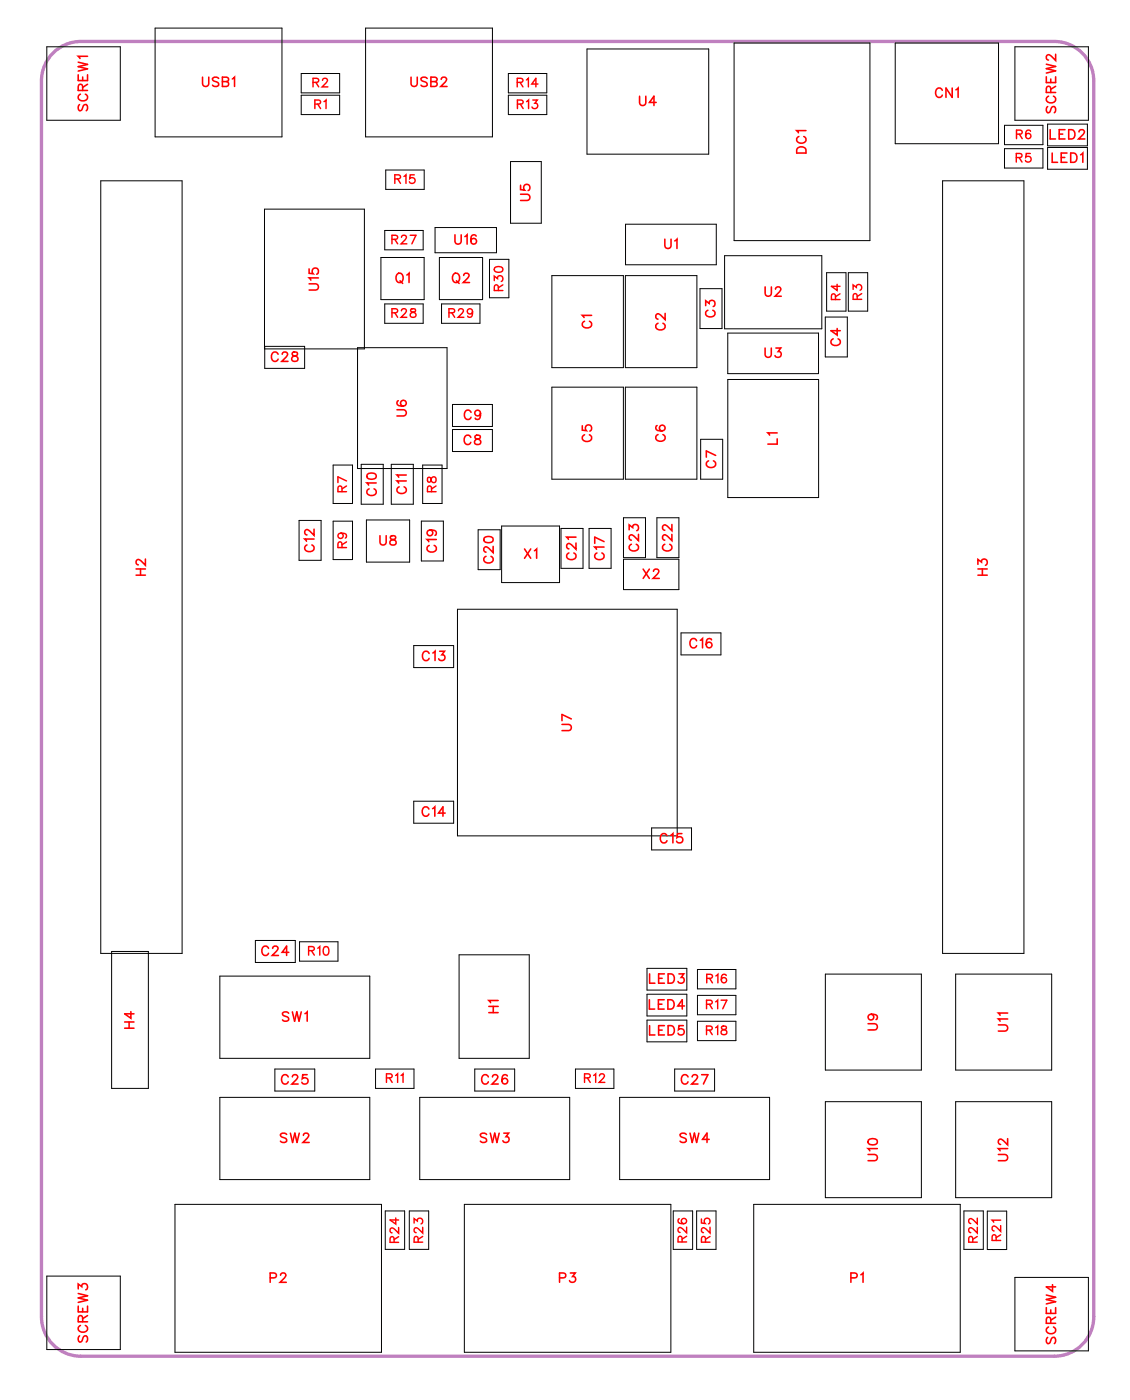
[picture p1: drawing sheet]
<svg xmlns="http://www.w3.org/2000/svg" width="86mm" height="106mm" viewBox="0 0 86 106" stroke-linecap="round" stroke-linejoin="round" font-family="sans-serif">
<path d="M3.8 4.3a2.99 2.99 0 0 1 2.4-1.1h74a3 3 0 0 1 3 3v94a3 3 0 0 1-3 3h-74a3 3 0 0 1-3-3v-94v-.7l.3-.7z" fill="none" stroke="#bf80bf" stroke-width=".25"/>
<g fill="none" stroke="#000" stroke-width=".08">
<path d="M3.6 3.6h5.5v5.5h-5.5zM7.7 13.8h6.1v58.7h-6.1zM11.8 2.1h9.6v8.3h-9.6zM20.1 15.9h7.6v10.6h-7.6zM22.9 5.6h2.9v1.5h-2.9zM22.9 7.2h2.9v1.5h-2.9zM27.8 2.1h9.6v8.3h-9.6zM29 19.6h3.2v3.2h-3.2zM29.2 17.5h3v1.5h-3zM29.3 12.9h2.9v1.5h-2.9zM33.1 17.3h4.6v1.9h-4.6zM33.4 19.6h3.3v3.2h-3.3z"/>
<path d="M37.2 19.7h1.5v2.9h-1.5zM38.6 7.2h3v1.5h-3zM38.6 5.6h3v1.5h-3zM38.8 12.3h2.4v4.7h-2.4zM44.6 3.7h9.3v8h-9.3zM47.6 17.1h6.9v3h-6.9zM55.1 19.4h7.4v5.6h-7.4zM55.8 3.3h10.3v15h-10.3zM68.1 3.3h7.8v7.6h-7.8zM71.7 13.8h6.1v58.7h-6.1zM76.4 9.5h2.9v1.5h-2.9zM76.4 11.3h2.9v1.5h-2.9z"/>
<path d="M77.2 3.6h5.5v5.5h-5.5zM79.6 9.4h3.1v1.7h-3.1zM79.6 11.2h3.1v1.7h-3.1zM20.1 26.3h3.1v1.7h-3.1zM22.7 39.6h1.7v3h-1.7zM25.3 39.6h1.5v3h-1.5zM25.3 35.4h1.5v2.9h-1.5zM27.2 26.4h6.8v9.2h-6.8zM27.5 35.3h1.6v3.1h-1.6zM27.9 39.5h3.2v3.3h-3.2zM29.2 23.1h3v1.5h-3zM29.7 35.3h1.7v3.1h-1.7z"/>
<path d="M32 39.6h1.7v3.1h-1.7zM32.1 35.4h1.5v2.9h-1.5zM33.6 23.1h2.9v1.5h-2.9zM34.4 30.8h3v1.6h-3zM34.4 32.7h3v1.6h-3zM42 21h5.4v7h-5.4zM42 29.4h5.4v7h-5.4zM47.4 39.4h1.7v3h-1.7zM47.5 21h5.5v7h-5.5zM47.5 29.4h5.5v7h-5.5zM49.9 39.4h1.7v3h-1.7zM53.2 22h1.7v3h-1.7z"/>
<path d="M53.3 33.4h1.6v3h-1.6zM55.3 25.3h6.9v3.1h-6.9zM55.3 28.9h6.9v8.9h-6.9zM62.7 24.1h1.7v3h-1.7zM62.8 20.7h1.5v3h-1.5zM64.5 20.7h1.5v3h-1.5zM31.5 49.1h3v1.7h-3zM34.8 46.3h16.7v17.3h-16.7zM36.4 40.3h1.6v3h-1.6zM38.1 40h4.4v4.3h-4.4zM42.7 40.2h1.6v3h-1.6zM44.8 40.2h1.7v3h-1.7z"/>
<path d="M47.4 42.5h4.2v2.3h-4.2zM51.8 48.1h3v1.7h-3zM8.5 72.4h2.8v10.4h-2.8zM16.7 74.2h11.4v6.3h-11.4zM19.4 71.5h3v1.7h-3zM22.8 71.6h2.9v1.5h-2.9zM31.5 60.9h3v1.7h-3zM34.9 72.6h5.3v7.9h-5.3zM49.2 73.7h3v1.6h-3zM49.2 75.6h3v1.7h-3zM49.2 77.6h3v1.6h-3zM49.5 63h3.1v1.6h-3.1z"/>
<path d="M53 73.7h2.9v1.5h-2.9zM53 75.7h2.9v1.5h-2.9zM53 77.7h2.9v1.4h-2.9zM62.7 74.1h7.3v7.3h-7.3zM72.7 74.1h7.3v7.3h-7.3zM3.6 97.1h5.5v5.5h-5.5zM13.3 91.6h15.7v11.3h-15.7zM16.7 83.5h11.4v6.2h-11.4zM20.9 81.3h3v1.7h-3zM28.6 81.3h2.9v1.5h-2.9zM29.3 92.1h1.5v2.9h-1.5zM31.1 92.1h1.5v2.9h-1.5z"/>
<path d="M31.9 83.5h11.4v6.2h-11.4zM35.3 91.6h15.7v11.3h-15.7zM36.1 81.3h3v1.7h-3zM43.7 81.3h3v1.5h-3zM47.1 83.5h11.4v6.2h-11.4zM51.2 92.1h1.5v2.9h-1.5zM51.3 81.3h3v1.7h-3zM53 92.1h1.4v2.9h-1.4zM57.3 91.6h15.7v11.3h-15.7zM62.7 83.8h7.3v7.3h-7.3zM72.7 83.8h7.3v7.3h-7.3zM73.3 92.1h1.5v2.9h-1.5z"/>
<path d="M75.1 92.1h1.4v2.9h-1.4zM77.2 97.2h5.5v5.5h-5.5z"/>
</g>
<g fill="none" stroke="#f00" stroke-width=".12">
<path d="M5.9 5.7v.4h.8v-.4M5.9 4.7l.8 .2-.8 .2 .8 .1-.8 .2M6 8l-.1 .1 .1 .3h.2l.3-.4h.1l.1 .1-.1 .3M6.1 7.2a.26 .26 0 0 0-.2 .3 .26 .26 0 0 0 .3 .2h.2a.26 .26 0 0 0 .3-.2 .26 .26 0 0 0-.2-.3M6.3 6.9v-.4l-.3-.1-.1 .5h.8M6.3 5.9v.2M6.7 4.3h-.8l.2 .1M6.7 6.4l-.4 .2M15.4 5.9v.5l.2 .2 .2-.1 .1-.6M16.6 6l-.1-.1-.3 .1v.1l.4 .3v.1l-.1 .1-.3-.1M16.9 6.2l.4 .1 .1 .1-.2 .2h-.3v-.7h.4v.2l-.1 .1M17.7 6l.1-.1v.7"/>
<path d="M31.2 5.9v.5l.2 .2 .3-.1v-.6M32.5 6l-.2-.1-.3 .1 .1 .1 .4 .3v.1l-.2 .1-.3-.1M32.8 6.2l.4 .1v.1l-.1 .2h-.3v-.7h.4v.2l-.1 .1M33.5 6l.2-.1h.1l.2 .1-.2 .2-.3 .4h.5M34.6 17.9v.5l.2 .2 .2-.1 .1-.6M35.3 18l.2-.1v.7M36.2 18v-.1a.35 .35 0 0 0-.5 .2 .35 .35 0 0 0 .3 .5 .22 .22 0 0 0 .2-.2 .22 .22 0 0 0-.2-.3 .22 .22 0 0 0-.2 .2M39.6 14.8h.5l.2 .2-.1 .2h-.6M39.6 14.1v.3l.3 .1a.25 .25 0 0 1 0-.4 .25 .25 0 0 1 .3 0 .25 .25 0 0 1 0 .4M48.6 7.3v.5l.2 .2 .3-.1v-.6M49.9 7.8h-.5l.3-.5v.7M50.5 18.2v.5l.2 .2 .3-.1v-.6"/>
<path d="M51.3 18.3l.2-.1v.7M60.7 11.2h.1h.4l.1 .4h-.7zM60.7 10.4a.26 .26 0 0 0-.1 .3 .26 .26 0 0 0 .2 .2h.2a.26 .26 0 0 0 .3-.2 .26 .26 0 0 0-.2-.3M61.3 9.9h-.7l.1 .2M71.6 6.9a.26 .26 0 0 0-.3-.2 .26 .26 0 0 0-.2 .3v.1a.26 .26 0 0 0 .2 .3 .26 .26 0 0 0 .3-.2M72.4 6.7v.7l-.5-.7v.7M72.7 6.8l.1-.1v.7M79.5 5.8v.5h.8v-.5M79.5 4.9l.8 .2-.8 .1 .8 .2-.8 .2M79.6 8.1l-.1 .2 .1 .3 .2-.1 .3-.4h.1l.1 .2-.1 .3M79.7 7.3a.26 .26 0 0 0-.2 .3 .26 .26 0 0 0 .3 .2h.2a.26 .26 0 0 0 .3-.2 .26 .26 0 0 0-.2-.3M79.8 9.9v.7h.4"/>
<path d="M79.9 7v-.4h-.3l-.1 .4h.8M79.9 6v.3M80 11.6v.7h.4M80.3 4.1v.5l-.4-.3-.2-.1-.2 .1v.1l.2 .2M80.3 6.6l-.4 .2M80.5 10.2h.3M80.7 12h.2M81 9.9h-.5v.7h.5M81.1 11.6h-.4v.7h.4M81.2 9.9h.3a.38 .38 0 0 1 .2 .3 .38 .38 0 0 1-.2 .4h-.3zM81.4 11.6h.2a.38 .38 0 0 1 .3 .4 .38 .38 0 0 1-.3 .3h-.2zM82 10l.2-.1h.1l.1 .1-.1 .2-.3 .4h.5"/>
<path d="M82.2 11.8l.1-.2v.7M21.1 26.9a.26 .26 0 0 0-.3-.1 .26 .26 0 0 0-.2 .2v.2a.26 .26 0 0 0 .2 .3 .26 .26 0 0 0 .3-.2M21.5 26.9l.1-.1h.1l.2 .1-.1 .2-.4 .4h.5M22.2 26.8v.2l.3 .1 .2 .1a.24 .24 0 0 1-.3 .3 .24 .24 0 0 1-.2-.3l.4-.3v-.1zM23.5 21.6h.5l.2 .2-.1 .2-.6 .1M23.5 20.5v.3h.3a.25 .25 0 0 1 0-.4 .25 .25 0 0 1 .4 .1 .25 .25 0 0 1-.1 .4M24.2 21.1h-.7l.1 .2M27.9 36.1l.3-.1a.3 .3 0 0 1 .4 .2 .38 .38 0 0 1-.4 .3 .38 .38 0 0 1-.3-.3zM28.1 37.2a.26 .26 0 0 0-.2 .3 .26 .26 0 0 0 .3 .2h.1a.26 .26 0 0 0 .3-.2 .26 .26 0 0 0-.2-.3M28.6 36.7h-.7l.1 .2M30.2 20.9v-.1a.33 .33 0 0 1 .5 .3 .33 .33 0 0 1-.5 .4l-.1-.3zM30.2 31.2h.5l.2 .2-.1 .2h-.6"/>
<path d="M30.3 30.5h-.1a.35 .35 0 0 0 .3 .4 .35 .35 0 0 0 .4-.2 .22 .22 0 0 0-.2-.3 .22 .22 0 0 0-.3 .2 .22 .22 0 0 0 .3 .3M30.3 37a.26 .26 0 0 0-.1 .3 .26 .26 0 0 0 .3 .2h.1a.26 .26 0 0 0 .3-.2 .26 .26 0 0 0-.2-.3M30.4 21.4l.2 .2M30.9 36.6h-.7l.1 .1M30.9 36.1h-.7l.1 .2M30.9 20.9l.2-.1v.7M34.5 20.9v-.1a.33 .33 0 0 1 .4 .3 .33 .33 0 0 1-.4 .4l-.1-.3zM34.7 21.4l.2 .2M35.3 21l.1-.2h.1l.2 .1-.1 .3-.4 .3h.5M35.8 33.3a.26 .26 0 0 0-.3-.2 .26 .26 0 0 0-.2 .3v.1a.26 .26 0 0 0 .2 .3 .26 .26 0 0 0 .3-.2M35.8 31.4a.26 .26 0 0 0-.3-.2 .26 .26 0 0 0-.2 .3v.1a.26 .26 0 0 0 .2 .3 .26 .26 0 0 0 .3-.2M36.1 33.1v.2l.3 .1 .1 .2a.24 .24 0 0 1-.2 .2 .24 .24 0 0 1-.2-.2l.4-.3v-.2z"/>
<path d="M36.5 31.4a.22 .22 0 0 1-.3 .2 .22 .22 0 0 1-.1-.3 .22 .22 0 0 1 .4 0v.1a.34 .34 0 0 1-.2 .5l-.2-.1M44.3 32.4v.3l.3 .1a.25 .25 0 0 1 0-.4 .25 .25 0 0 1 .3 0 .25 .25 0 0 1-.1 .4M44.4 24.4a.26 .26 0 0 0-.1 .3 .26 .26 0 0 0 .2 .2h.2a.26 .26 0 0 0 .3-.2 .26 .26 0 0 0-.2-.3M44.4 33.1a.26 .26 0 0 0-.1 .3 .26 .26 0 0 0 .2 .2h.2a.26 .26 0 0 0 .3-.2 .26 .26 0 0 0-.2-.3M45 24h-.7l.1 .2M50 32.4h-.1a.35 .35 0 0 0 .2 .4 .35 .35 0 0 0 .5-.2 .22 .22 0 0 0-.2-.3 .22 .22 0 0 0-.3 .2 .22 .22 0 0 0 .2 .3M50 24.6a.26 .26 0 0 0-.1 .3 .26 .26 0 0 0 .2 .2h.2a.26 .26 0 0 0 .3-.2 .26 .26 0 0 0-.2-.3M50 33.1a.26 .26 0 0 0-.1 .3 .26 .26 0 0 0 .2 .2h.2a.26 .26 0 0 0 .3-.2 .26 .26 0 0 0-.2-.3M50.6 23.8v.5l-.4-.3-.2-.1-.1 .1v.1l.1 .2M51.1 39.9v.5l-.4-.4-.2-.1-.1 .2v.1l.1 .1M53.6 23.2v-.3l.3 .2a.24 .24 0 0 1 .4-.2 .24 .24 0 0 1-.1 .4M53.8 23.6a.26 .26 0 0 0-.2 .3 .26 .26 0 0 0 .3 .2h.2a.26 .26 0 0 0 .3-.2 .26 .26 0 0 0-.2-.3"/>
<path d="M53.9 35.1a.26 .26 0 0 0-.2 .3 .26 .26 0 0 0 .3 .2h.1a.26 .26 0 0 0 .3-.2 .26 .26 0 0 0-.2-.3M54.4 34.6l-.7-.3v.5M58.2 26.5v.5l.2 .2 .2-.1v-.6M58.2 21.8v.5l.2 .2 .2-.1v-.6M59 22l.1-.2h.1l.2 .2-.1 .2-.4 .3h.5M59 26.5h.4l-.2 .2a.24 .24 0 0 1 .1 .4 .24 .24 0 0 1-.4-.1M59.1 32.9h-.7l.1 .2M59.1 33.4v.4h-.7M63.3 25.8a.26 .26 0 0 0-.1 .3 .26 .26 0 0 0 .2 .2h.2a.26 .26 0 0 0 .3-.2 .26 .26 0 0 0-.2-.3M63.6 25v.5l-.4-.3h.7M10.3 43.7h.8M10.3 43.3h.8"/>
<path d="M10.7 43.3v.4M11.1 42.5v.5l-.4-.3-.2-.1-.2 .1v.1l.2 .2M23.3 41.4a.26 .26 0 0 0-.1 .3 .26 .26 0 0 0 .2 .3h.2a.26 .26 0 0 0 .3-.3 .26 .26 0 0 0-.2-.3M23.9 41h-.7l.1 .2M23.9 40.2v.5l-.4-.3-.2-.1-.1 .1v.1l.1 .2M28.9 40.7v.6l.2 .2 .2-.1 .1-.7M29.7 40.8v.2l.3 .1 .1 .1a.24 .24 0 0 1-.2 .3 .24 .24 0 0 1-.3-.3l.5-.3-.1-.1zM32.6 49.7a.26 .26 0 0 0-.3-.2 .26 .26 0 0 0-.2 .3v.2a.26 .26 0 0 0 .2 .2 .26 .26 0 0 0 .3-.1M32.6 41.5a.26 .26 0 0 0-.1 .3 .26 .26 0 0 0 .2 .2h.2a.26 .26 0 0 0 .3-.2 .26 .26 0 0 0-.2-.3M32.7 40.3a.22 .22 0 0 1 .2 .3 .22 .22 0 0 1-.4 .1 .22 .22 0 0 1 .1-.4h.1a.34 .34 0 0 1 .5 .3l-.1 .1M32.9 49.7l.2-.2v.7M33.2 41h-.7l.1 .2"/>
<path d="M33.4 49.5h.4l-.2 .3a.24 .24 0 0 1 .2 .4 .24 .24 0 0 1-.4-.1M36.8 40.9l.3-.1a.3 .3 0 0 1 .4 .3 .38 .38 0 0 1-.4 .2 .38 .38 0 0 1-.3-.3zM37 42.3a.26 .26 0 0 0-.2 .3 .26 .26 0 0 0 .3 .2h.1a.26 .26 0 0 0 .3-.2 .26 .26 0 0 0-.2-.3M37.5 41.6v.4l-.3-.3-.3-.1-.1 .1v.2l.2 .1M39.9 41.8l.4 .7M40.3 41.8l-.4 .7M40.6 41.9l.2-.1v.7M42.7 55.1h.5l.2 .2-.1 .2-.6 .1M43.3 42.1a.26 .26 0 0 0-.2 .3 .26 .26 0 0 0 .3 .2h.1a.26 .26 0 0 0 .3-.2 .26 .26 0 0 0-.2-.3M43.4 54.7l-.7-.4v.5M43.8 41.3v.5l-.3-.4-.3-.1-.1 .2v.1l.2 .1M43.8 40.9h-.7l.1 .1"/>
<path d="M45.4 42.1a.26 .26 0 0 0-.2 .3 .26 .26 0 0 0 .3 .2h.2a.26 .26 0 0 0 .2-.2 .26 .26 0 0 0-.1-.3M45.9 41.6h-.7l.1 .2M45.9 41.2l-.7-.3v.4M47.8 40.3v-.4l.3 .2a.24 .24 0 0 1 .4-.2 .25 .25 0 0 1-.1 .5M48 41.4a.26 .26 0 0 0-.2 .3 .26 .26 0 0 0 .3 .2h.2a.26 .26 0 0 0 .2-.2 .26 .26 0 0 0-.1-.3M48.5 40.6v.5l-.3-.3-.2-.1-.2 .1v.1l.2 .2M48.9 43.3l.5 .7M49.4 43.3l-.5 .7M49.7 43.5l.1-.2h.2l.1 .1-.1 .3-.4 .3h.5M50.5 41.4a.26 .26 0 0 0-.1 .3 .26 .26 0 0 0 .2 .2h.2a.26 .26 0 0 0 .3-.2 .26 .26 0 0 0-.2-.3M51.1 40.6v.5l-.4-.3-.2-.1-.1 .1v.1l.1 .2M53 48.7a.26 .26 0 0 0-.3-.1 .26 .26 0 0 0-.2 .2v.2a.26 .26 0 0 0 .2 .3 .26 .26 0 0 0 .3-.2"/>
<path d="M53.2 48.7l.2-.1v.7M54.1 48.7v-.1a.35 .35 0 0 0-.5 .3 .35 .35 0 0 0 .3 .4 .22 .22 0 0 0 .2-.2 .22 .22 0 0 0-.2-.3 .22 .22 0 0 0-.2 .2M74.3 42.9v-.3l.3 .2a.24 .24 0 0 1 .4-.2 .24 .24 0 0 1-.1 .4M74.3 43.7h.8M74.3 43.3h.8M74.7 43.3v.4M9.5 78.2h.7M9.5 77.7h.7M9.8 77.7v.5M9.9 76.9v.5l-.4-.3h.7M20.4 72.1a.26 .26 0 0 0-.3-.1 .26 .26 0 0 0-.2 .2v.2a.26 .26 0 0 0 .2 .3 .26 .26 0 0 0 .3-.2M20.7 72.1l.2-.1h.1l.1 .1-.1 .2-.3 .4h.5"/>
<path d="M21.9 77.1l-.1-.1-.3 .1v.1l.4 .3v.1l-.1 .1-.3-.1M22 72.4h-.5l.3-.4v.7M22.2 77l.2 .7 .2-.7 .1 .7 .2-.7M23.2 77.1l.2-.1v.7M32.6 61.5a.26 .26 0 0 0-.3-.1 .26 .26 0 0 0-.2 .2v.2a.26 .26 0 0 0 .2 .3 .26 .26 0 0 0 .3-.2M32.9 61.5l.2-.1v.7M33.8 61.8h-.5l.4-.4v.7M37.2 77h.7M37.2 76.5h.7M37.5 76.5v.5M37.9 76.1h-.7l.1 .2M49.4 76v.7h.4"/>
<path d="M49.4 74.1v.7h.4M49.4 78v.7h.4M50.1 76.4h.2M50.1 74.4h.2M50.1 78.3h.2M50.5 76h-.4v.7h.4M50.5 74.1h-.4v.7h.4M50.5 78h-.4v.7h.4M50.7 63.6a.26 .26 0 0 0-.3-.2 .26 .26 0 0 0-.2 .3v.1a.26 .26 0 0 0 .2 .3 .26 .26 0 0 0 .3-.2M50.8 76h.2a.38 .38 0 0 1 .3 .4 .38 .38 0 0 1-.3 .3h-.2zM50.8 74.1h.2a.38 .38 0 0 1 .3 .3 .38 .38 0 0 1-.3 .4h-.2zM50.8 78h.2a.38 .38 0 0 1 .3 .4 .38 .38 0 0 1-.3 .3h-.2z"/>
<path d="M51 63.5l.2-.1v.7M51.6 74.1h.4l-.2 .2a.24 .24 0 0 1 .2 .4 .25 .25 0 0 1-.5-.1M51.8 63.4h-.3v.3a.25 .25 0 0 1 .4 0 .25 .25 0 0 1-.1 .4 .25 .25 0 0 1-.4-.1M52 78h-.4v.3a.25 .25 0 0 1 .4 0 .25 .25 0 0 1-.1 .4 .25 .25 0 0 1-.4-.1M52 76.5h-.5l.4-.5v.7M66 77.9h.5l.2 .2-.1 .2h-.6M66.2 77.1a.22 .22 0 0 1 .2 .3 .22 .22 0 0 1-.3 .1 .22 .22 0 0 1 0-.3l.1-.1a.34 .34 0 0 1 .5 .3l-.1 .1M75.9 78h.5l.2 .2-.1 .2h-.6M76.6 77.5h-.7l.1 .2M76.6 77.1h-.7l.1 .1M5.9 98v-.3l.3 .2a.24 .24 0 0 1 .4-.2 .24 .24 0 0 1-.1 .4M5.9 99.3v.5h.8v-.5"/>
<path d="M5.9 98.4l.8 .2-.8 .1 .8 .2-.8 .2M6.3 99.5v.3M20.5 97.2h.4l.1-.3-.5-.1v.7M21.3 97l.2-.2h.1l.1 .2-.1 .2-.3 .3h.5M21.8 86.3l-.2-.1-.3 .1 .1 .2 .4 .2v.1l-.2 .1-.3-.1M21.9 81.9a.26 .26 0 0 0-.3-.2 .26 .26 0 0 0-.2 .3v.2a.26 .26 0 0 0 .2 .3 .26 .26 0 0 0 .3-.2M22.1 86.2l.1 .7 .2-.7 .2 .7 .2-.7M22.2 81.9l.2-.2h.1l.1 .2-.1 .2-.3 .3h.5M23.1 86.4l.1-.2h.1l.2 .1-.1 .3-.4 .3h.5M23.4 81.7h-.4v.3a.25 .25 0 0 1 .4 0 .25 .25 0 0 1-.1 .4 .25 .25 0 0 1-.4-.1M37 86.3l-.2-.1-.3 .1 .1 .2 .4 .2v.1l-.2 .1-.3-.1M37.1 81.9a.26 .26 0 0 0-.3-.2 .26 .26 0 0 0-.2 .3v.2a.26 .26 0 0 0 .2 .3 .26 .26 0 0 0 .3-.2"/>
<path d="M37.3 86.2l.1 .7 .2-.7 .2 .7 .1-.7M37.4 81.9l.2-.2h.1l.1 .2-.1 .2-.3 .3h.5M38.3 86.2h.4l-.2 .3a.24 .24 0 0 1 .1 .3 .24 .24 0 0 1-.4 0M38.6 81.8h-.1a.35 .35 0 0 0-.4 .2 .35 .35 0 0 0 .3 .4 .22 .22 0 0 0 .2-.2 .22 .22 0 0 0-.2-.2 .22 .22 0 0 0-.2 .2M42.5 97.2h.4l.1-.3-.5-.1v.7M43.4 96.8h.3l-.2 .3a.24 .24 0 0 1 .2 .4 .24 .24 0 0 1-.4-.1M52.2 86.3l-.2-.1-.3 .1 .1 .2 .4 .2v.1l-.2 .1-.3-.1M52.3 81.9a.26 .26 0 0 0-.3-.2 .26 .26 0 0 0-.2 .3v.2a.26 .26 0 0 0 .2 .3 .26 .26 0 0 0 .3-.2M52.5 86.2l.1 .7 .2-.7 .2 .7 .1-.7M52.6 81.9l.2-.2h.1l.1 .2-.1 .2-.3 .3h.5M53.3 81.7h.5l-.3 .7M53.9 86.7h-.5l.4-.5v.7"/>
<path d="M64.7 97.2h.4v-.3l-.4-.1v.7M65.4 97l.2-.2v.7M66 87.8h.5l.2 .2-.1 .2-.6 .1M66 86.7l.3-.1a.3 .3 0 0 1 .4 .3 .38 .38 0 0 1-.4 .2 .38 .38 0 0 1-.3-.3zM66.7 87.4h-.7l.1 .1M75.9 87.8h.5l.2 .2-.1 .2-.6 .1M76.6 87.4h-.7l.1 .1M76.6 86.6v.5l-.3-.4-.3-.1-.1 .2v.1l.2 .1M79.5 99.5v.4h.8v-.4M79.5 98.5l.8 .2-.8 .1 .8 .2-.8 .2M79.9 99.6v.3M80 97.7v.5l-.5-.3h.8"/>
<path d="M6 101.6l-.1 .2 .1 .3 .2-.1 .2-.4h.2l.1 .2-.1 .3M6.1 100.8a.26 .26 0 0 0-.2 .3 .26 .26 0 0 0 .3 .2h.2a.26 .26 0 0 0 .3-.2 .26 .26 0 0 0-.2-.3M6.3 100.5v-.4h-.3l-.1 .4h.8M6.7 100.1l-.4 .2M79.6 101.7l-.1 .2 .1 .3 .2-.1 .2-.3 .2-.1 .1 .2-.1 .3M79.7 100.9a.26 .26 0 0 0-.2 .3 .26 .26 0 0 0 .3 .2h.2a.26 .26 0 0 0 .3-.2 .26 .26 0 0 0-.2-.3M79.9 100.7v-.5h-.3l-.1 .5h.8M80.3 100.2l-.4 .2"/>
</g>
<g fill="none" stroke="#f00" stroke-width=".11">
<path d="M23.8 6.3l.4-.1v-.2h-.4v.6M23.9 7.9h.4v-.2l-.4-.1v.7M24 6.3l.2 .3M24.2 7.9l.2 .4M24.5 6.1l.1-.1 .3 .1-.4 .5h.4M24.6 7.7l.2-.1v.7M29.8 18.2h.4v-.2l-.4-.1v.6M30 18.2l.2 .3M30 13.6h.4v-.2l-.4-.1v.6M30.2 13.6l.2 .3M30.5 18l.1-.1 .3 .1-.4 .5h.4M30.7 13.4l.2-.1v.6"/>
<path d="M31.2 17.9h.4l-.3 .6M31.5 13.3h-.3v.3a.23 .23 0 0 1 .3 0 .23 .23 0 0 1 0 .3 .23 .23 0 0 1-.4-.1M39.3 6.3l.4-.1v-.2h-.4v.6M39.3 7.9h.4v-.2l-.4-.1v.7M39.5 6.3l.3 .3M39.6 7.9l.2 .4M40 6.1l.2-.1v.6M40 7.7l.2-.1v.7M40.5 7.6h.3l-.1 .3a.22 .22 0 0 1 .1 .3 .22 .22 0 0 1-.4-.1M40.9 6.4h-.5l.3-.4v.6M77.3 12h.3l.1-.3h-.4v.6M77.3 10.2h.4v-.2l-.4-.1v.6"/>
<path d="M77.5 12l.2 .3M77.5 10.2l.2 .3M78.3 11.7h-.3v.3a.23 .23 0 0 1 .3-.1 .23 .23 0 0 1 0 .4 .23 .23 0 0 1-.3-.1M78.3 10v-.1a.32 .32 0 0 0-.4 .3 .32 .32 0 0 0 .3 .3 .2 .2 0 0 0 .2-.1 .2 .2 0 0 0-.2-.3 .2 .2 0 0 0-.2 .2M26 37.4v-.4h-.2l-.1 .4h.6M26.3 37l-.3 .2M26.3 36.6l-.6-.3v.4M29.8 23.8h.4v-.3h-.4v.6M30 23.8l.2 .3M30.5 23.6l.1-.1 .3 .1-.4 .5h.4M31.3 23.5v.2l.3 .2a.22 .22 0 0 1-.2 .2 .22 .22 0 0 1-.2-.2l.4-.3v-.1zM32.5 36.3v.3l.2 .1 .2-.4a.22 .22 0 0 1 .3 .2 .22 .22 0 0 1-.3 .2l-.1-.1-.1-.3z"/>
<path d="M32.8 37.4v-.4h-.2l-.1 .4h.7M33.2 37l-.4 .2M34.1 23.8h.4v-.3h-.4v.6M34.3 23.8l.3 .3M34.9 23.6l.1-.1 .2 .1-.4 .5h.5M35.9 23.7a.2 .2 0 0 1-.3 .2 .2 .2 0 0 1 0-.3 .2 .2 0 0 1 .3 0v.1a.31 .31 0 0 1-.2 .4l-.1-.1M37.6 21.3v-.3l.2 .2a.22 .22 0 0 1 .4-.2 .22 .22 0 0 1-.1 .4M37.6 20.4a.32 .32 0 0 1 .4-.2 .32 .32 0 0 1 .2 .4 .32 .32 0 0 1-.4 .1 .32 .32 0 0 1-.2-.3zM37.9 22.1v-.4h-.3v.4h.6M38.2 21.7l-.3 .2M63.5 22.8v-.4h-.2l-.1 .4h.7M63.6 21.6v.5l-.4-.3h.7"/>
<path d="M63.9 22.3l-.4 .3M64.9 22v-.3l.2 .2a.22 .22 0 0 1 .4-.2 .22 .22 0 0 1-.1 .4M65.2 22.8l-.1-.4h-.2v.4h.6M65.5 22.3l-.3 .3M25.9 40.6a.2 .2 0 0 1 .2 .2 .2 .2 0 0 1-.3 .1 .2 .2 0 0 1 0-.3h.1a.31 .31 0 0 1 .4 .2l-.1 .1M26 41.6v-.3l-.2-.1-.1 .4h.6M26.3 41.2l-.3 .2M23.5 72.3h.3l.1-.2-.4-.1v.6M23.7 72.3l.2 .3M24.2 72.1l.1-.1v.6M24.7 72a.32 .32 0 0 1 .3 .3 .32 .32 0 0 1-.2 .3l-.2-.1v-.2zM53.7 76.4h.4v-.3h-.4v.6"/>
<path d="M53.7 78.4l.4-.1v-.2l-.4-.1v.7M53.7 74.4h.4v-.2l-.4-.1v.7M53.9 76.4l.2 .3M53.9 78.4l.2 .3M53.9 74.4l.3 .4M54.4 76.2l.2-.1v.6M54.4 78.2l.2-.2v.7M54.4 74.2l.2-.1v.7M54.8 76.1h.5l-.4 .6M54.9 78.1v.2l.4 .2a.22 .22 0 0 1-.3 .2 .22 .22 0 0 1-.2-.2l.4-.3v-.1zM55.2 74.2v-.1a.32 .32 0 0 0-.4 .3 .32 .32 0 0 0 .2 .4 .2 .2 0 0 0 .2-.2 .2 .2 0 0 0-.1-.2 .2 .2 0 0 0-.3 .1M29.4 82h.4v-.3h-.4v.6"/>
<path d="M29.6 82l.2 .3M30 94.5l-.1-.4h-.2v.4h.6M30.1 81.8l.1-.1v.6M30.1 92.6v.5l-.4-.3h.6M30.3 93.4v.4l-.5-.4-.1 .2 .1 .2M30.3 94.1l-.3 .2M30.5 81.8l.1-.1v.6M31.5 93v-.3l.2 .2a.22 .22 0 0 1 .4-.2 .22 .22 0 0 1-.1 .4M31.8 94.5v-.4h-.3v.4h.6M32.1 93.3v.5l-.5-.4-.1 .2 .1 .2M32.1 94l-.3 .3M44.4 82h.4v-.3h-.4v.6"/>
<path d="M44.7 82l.2 .3M45.1 81.8l.2-.1v.6M45.6 81.8l.1-.1 .2 .1-.4 .5h.5M51.6 92.7a.32 .32 0 0 0 .2 .4 .32 .32 0 0 0 .4-.2 .2 .2 0 0 0-.2-.2 .2 .2 0 0 0-.2 .2 .2 .2 0 0 0 .2 .2M51.9 94.5l-.1-.4h-.2l-.1 .4h.7M52.2 93.3v.5l-.5-.4-.2 .2 .2 .1M52.2 94l-.3 .2M53.3 92.7v.3l.3 .1a.23 .23 0 0 1 0-.4 .23 .23 0 0 1 .3 .1 .23 .23 0 0 1 0 .3M53.6 94.5v-.4h-.2l-.1 .4h.7M54 93.3v.5l-.5-.4-.2 .2 .2 .2M54 94l-.4 .3M74 94.5l-.1-.4h-.2l-.1 .4h.7"/>
<path d="M74.3 93.3v.5l-.5-.4-.2 .2 .2 .2M74.3 92.7v.4l-.5-.4-.2 .2 .2 .2M74.3 94l-.3 .3M75.7 94.3v-.3l-.2-.1-.1 .4h.7M76.1 93.2v.5l-.6-.4-.1 .2 .2 .1M76.1 92.8h-.7l.1 .2M76.1 93.9l-.4 .2"/>
</g>
<g font-size="1.2" fill="#fff">
<text x="7" y="8.5" transform="rotate(-90 7 8.5)">SCREW1</text>
<text x="15.3" y="6.9">USB1</text>
<text x="31.2" y="6.9">USB2</text>
<text x="48.6" y="8.3">U4</text>
<text x="61.6" y="11.7" transform="rotate(-90 61.6 11.7)">DC1</text>
<text x="71.1" y="7.7">CN1</text>
<text x="79.8" y="10.9">LED2</text>
<text x="80.6" y="8.6" transform="rotate(-90 80.6 8.6)">SCREW2</text>
<text x="40.6" y="15.3" transform="rotate(-90 40.6 15.3)">U5</text>
<text x="79.9" y="12.6">LED1</text>
<text x="24.5" y="22.1" transform="rotate(-90 24.5 22.1)">U15</text>
<text x="30" y="21.8">Q1</text>
<text x="34.3" y="21.8">Q2</text>
<text x="34.5" y="18.9">U16</text>
<text x="50.5" y="19.2">U1</text>
<text x="58.1" y="22.8">U2</text>
<text x="20.6" y="27.8">C28</text>
<text x="45.3" y="25" transform="rotate(-90 45.3 25)">C1</text>
<text x="50.9" y="25.2" transform="rotate(-90 50.9 25.2)">C2</text>
<text x="54.7" y="24.2" transform="rotate(-90 54.7 24.2)">C3</text>
<text x="58.1" y="27.5">U3</text>
<text x="64.2" y="26.3" transform="rotate(-90 64.2 26.3)">C4</text>
<text x="31.2" y="31.7" transform="rotate(-90 31.2 31.7)">U6</text>
<text x="35.2" y="34.1">C8</text>
<text x="35.2" y="32.2">C9</text>
<text x="45.3" y="33.6" transform="rotate(-90 45.3 33.6)">C5</text>
<text x="50.9" y="33.6" transform="rotate(-90 50.9 33.6)">C6</text>
<text x="54.7" y="35.6" transform="rotate(-90 54.7 35.6)">C7</text>
<text x="59.4" y="33.8" transform="rotate(-90 59.4 33.8)">L1</text>
<text x="28.8" y="41.8">U8</text>
<text x="28.9" y="37.7" transform="rotate(-90 28.9 37.7)">C10</text>
<text x="31.2" y="37.6" transform="rotate(-90 31.2 37.6)">C11</text>
<text x="48.8" y="42" transform="rotate(-90 48.8 42)">C23</text>
<text x="51.4" y="42" transform="rotate(-90 51.4 42)">C22</text>
<text x="11.4" y="43.8" transform="rotate(-90 11.4 43.8)">H2</text>
<text x="24.2" y="42" transform="rotate(-90 24.2 42)">C12</text>
<text x="33.5" y="42.1" transform="rotate(-90 33.5 42.1)">C19</text>
<text x="37.8" y="42.9" transform="rotate(-90 37.8 42.9)">C20</text>
<text x="39.8" y="42.8">X1</text>
<text x="44.1" y="42.6" transform="rotate(-90 44.1 42.6)">C21</text>
<text x="46.2" y="42.6" transform="rotate(-90 46.2 42.6)">C17</text>
<text x="48.8" y="44.3">X2</text>
<text x="75.4" y="43.8" transform="rotate(-90 75.4 43.8)">H3</text>
<text x="32.1" y="50.5">C13</text>
<text x="52.4" y="49.6">C16</text>
<text x="43.7" y="55.6" transform="rotate(-90 43.7 55.6)">U7</text>
<text x="32" y="62.4">C14</text>
<text x="50.1" y="64.4">C15</text>
<text x="19.8" y="73">C24</text>
<text x="21.4" y="78">SW1</text>
<text x="38.2" y="77.1" transform="rotate(-90 38.2 77.1)">H1</text>
<text x="49.3" y="77">LED4</text>
<text x="49.3" y="75.1">LED3</text>
<text x="10.5" y="78.3" transform="rotate(-90 10.5 78.3)">H4</text>
<text x="21.3" y="82.7">C25</text>
<text x="36.6" y="82.7">C26</text>
<text x="49.3" y="79">LED5</text>
<text x="51.7" y="82.7">C27</text>
<text x="67" y="78.4" transform="rotate(-90 67 78.4)">U9</text>
<text x="76.9" y="78.5" transform="rotate(-90 76.9 78.5)">U11</text>
<text x="21.3" y="87.2">SW2</text>
<text x="36.5" y="87.2">SW3</text>
<text x="51.6" y="87.2">SW4</text>
<text x="67" y="88.3" transform="rotate(-90 67 88.3)">U10</text>
<text x="76.9" y="88.3" transform="rotate(-90 76.9 88.3)">U12</text>
<text x="20.5" y="97.8">P2</text>
<text x="42.5" y="97.8">P3</text>
<text x="64.6" y="97.8">P1</text>
<text x="7" y="102.1" transform="rotate(-90 7 102.1)">SCREW3</text>
<text x="80.6" y="102.3" transform="rotate(-90 80.6 102.3)">SCREW4</text>
</g>
<g font-size="1.1" fill="#fff">
<text x="23.7" y="6.9">R2</text>
<text x="23.9" y="8.5">R1</text>
<text x="39.3" y="6.9">R14</text>
<text x="39.3" y="8.5">R13</text>
<text x="77.2" y="10.8">R6</text>
<text x="30" y="14.2">R15</text>
<text x="77.2" y="12.6">R5</text>
<text x="29.7" y="18.8">R27</text>
<text x="38.5" y="22.2" transform="rotate(-90 38.5 22.2)">R30</text>
<text x="64.1" y="22.8" transform="rotate(-90 64.1 22.8)">R4</text>
<text x="65.8" y="22.8" transform="rotate(-90 65.8 22.8)">R3</text>
<text x="29.7" y="24.4">R28</text>
<text x="34.1" y="24.4">R29</text>
<text x="26.6" y="41.7" transform="rotate(-90 26.6 41.7)">R9</text>
<text x="26.6" y="37.5" transform="rotate(-90 26.6 37.5)">R7</text>
<text x="33.4" y="37.5" transform="rotate(-90 33.4 37.5)">R8</text>
<text x="23.4" y="72.9">R10</text>
<text x="53.7" y="77">R17</text>
<text x="53.7" y="75">R16</text>
<text x="29.3" y="82.6">R11</text>
<text x="44.4" y="82.6">R12</text>
<text x="53.7" y="79">R18</text>
<text x="30.6" y="94.5" transform="rotate(-90 30.6 94.5)">R24</text>
<text x="32.4" y="94.5" transform="rotate(-90 32.4 94.5)">R23</text>
<text x="52.5" y="94.5" transform="rotate(-90 52.5 94.5)">R26</text>
<text x="54.3" y="94.5" transform="rotate(-90 54.3 94.5)">R25</text>
<text x="74.6" y="94.5" transform="rotate(-90 74.6 94.5)">R22</text>
<text x="76.3" y="94.4" transform="rotate(-90 76.3 94.4)">R21</text>
</g>
</svg>
